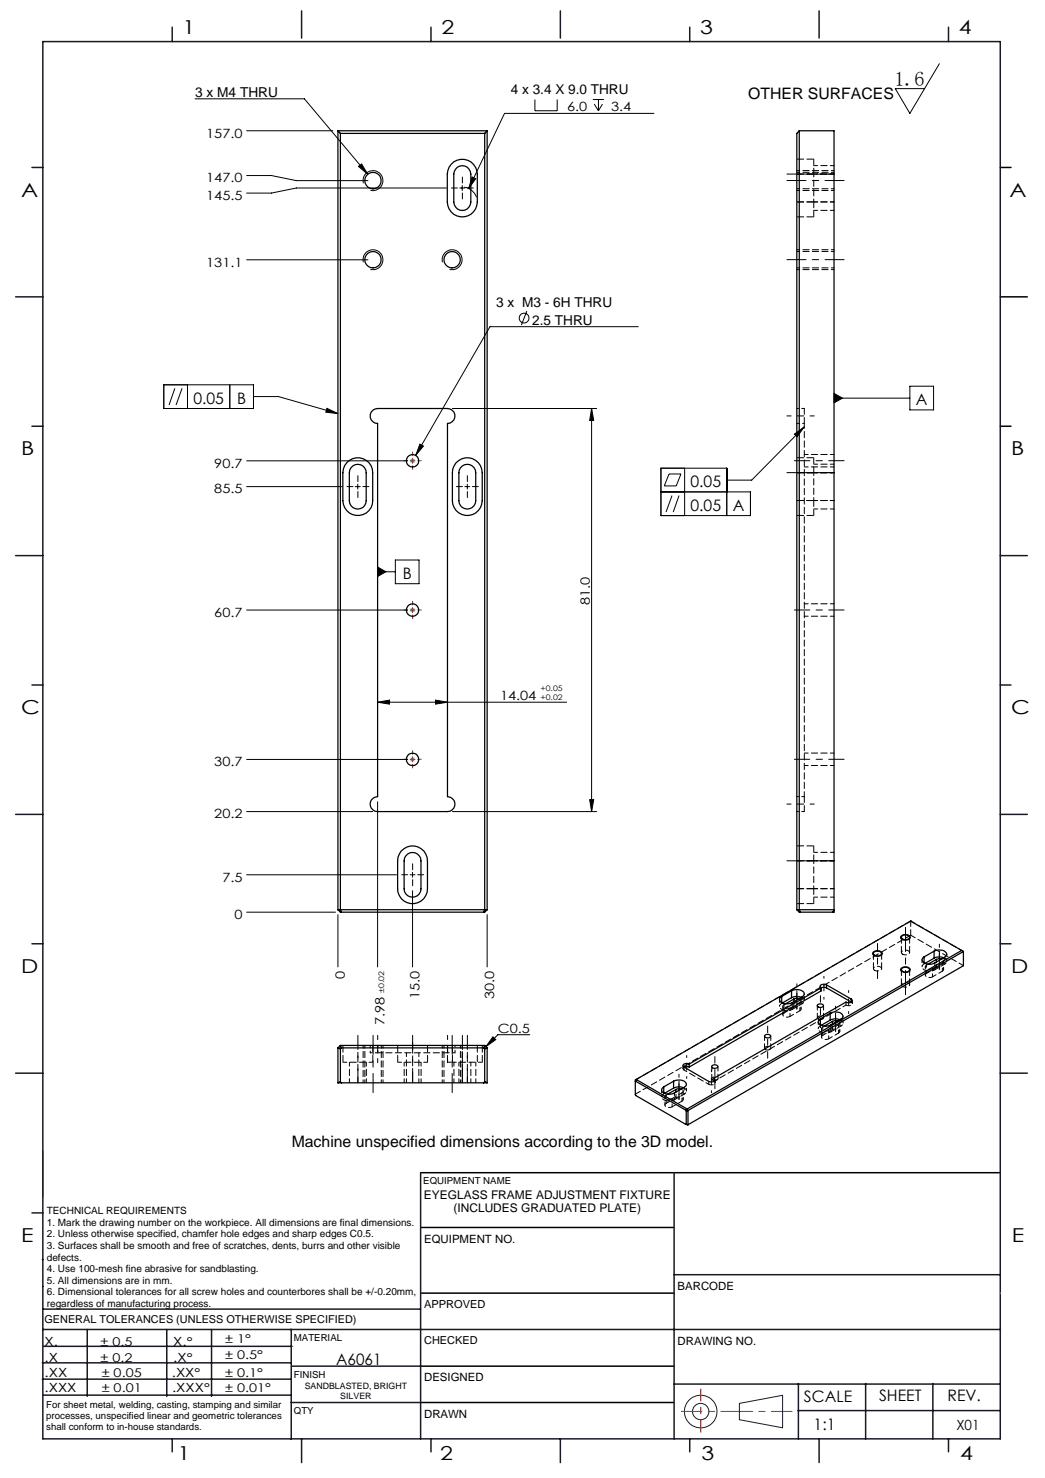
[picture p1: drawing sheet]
<svg xmlns="http://www.w3.org/2000/svg" width="210mm" height="297mm" viewBox="0 0 210 297" stroke-linecap="round" stroke-linejoin="round" font-family="sans-serif">
<g fill="none" stroke="#191924" stroke-width=".2">
<path d="M8.6 231.2v9.4M148.6 282l8.7-1.6v6.5l-8.7-1.6z"/>
<circle cx="140.8" cy="283.7" r="3.3"/>
<circle cx="140.8" cy="283.7" r="1.64"/>
</g>
<path d="M201 33.7h2.2M201 59.7h5.4M201 85.7h2.2M84.5 235.7h116.5M84.6 259.9h50.9M84.6 246.7h50.9M84.6 274.5h50.9M84.5 281.8h51" fill="none" stroke="#000" stroke-width=".3"/>
<path d="M136.9 283.6h22.3" fill="none" stroke="#f00" stroke-width=".2" stroke-dasharray="6.3 1.3 1.3 1.3" stroke-dashoffset="2.2"/>
<path d="M140.8 287.8v-8.7" fill="none" stroke="#f00" stroke-width=".2" stroke-dasharray="6.3 1.3 1.3 1.3" stroke-dashoffset="3.9"/>
<g fill="none" stroke="#191924" stroke-width=".3">
<path d="M8.6 8.4h192.4v280.7h-192.4zM34.6 5.5v2.9M60.6 2.2v5.5M86.6 5.5v2.9M112.6 2.2v5.5M138.6 5.5v2.9M164.6 2.2v5.5M190.6 5.5v2.9M6.4 33.7h2.2M3.1 59.7h5.5M6.4 85.7h2.2M3.1 111.7h5.5"/>
<path d="M201 111.7h5.4M6.4 137.7h2.2M201 137.7h2.2M3.1 163.7h5.5M201 163.7h5.4M6.4 189.6h2.2M201 189.6h2.2M3.1 215.6h5.5M201 215.6h5.4M84.5 235.7v53.4M135.5 235.7v53.4M6.4 243.7h2.2"/>
<path d="M8.5 253.1h.1M8.6 258.5h.1M135.5 256.1h65.5M8.5 277.1h49.9M8.5 273.9h49.9M8.6 267.2h192.4M8.6 263.1h75.9M8.8 270.5h49.9M17.5 267.2v13.4M33.5 267.2v13.4M42.5 267.2v13.4M58.5 267.2v22"/>
<path d="M58.6 274.5h26M135.5 278.1h65.5M160.4 278v11.1M174 278v11.1M187.5 278v11.1M8.8 280.3h49.7M34.6 289.1v2.6M58.5 281.8h26M60.6 289.1v4.8M86.6 289.1v2.6M112.6 289.1v4.8M138.6 289.1v2.6"/>
<path d="M160.4 283.5h40.5M164.6 289.1v4.8M190.6 289.1v2.6"/>
</g>
<path d="M201 259.9h.1" fill="none" stroke="#c0c0c0" stroke-width=".2"/>
<g fill="none" stroke="#000" stroke-width=".2">
<path d="M39.2 19.9h22l12.7 15.1M107.5 20v2.3h4.5v-2.3M119.1 20h2.3M120.3 20v2.3M188.8 12.8l-6 10-2.9-5h5.9M49.6 26.3h17.3M49.6 35.3h4.9l5 1h14.4M72 33.4l.7-.5 1.2 2.1zM73 36.8a2 2 0 0 1 1.8-2.5 2 2 0 0 1 2.2 2.2 2 2 0 0 1-2.6 1.7M89.7 37.8h-30.2l-5 1h-4.9M92.4 37.8h1M92.9 37.3v1"/>
<path d="M93.3 37.6a3.1 3.1 0 0 1 2.4 2M94.9 35.6l.7 .3-1.4 2zM119.4 20.9l.9 1.4M121.1 20.9l-.8 1.4M131.4 22.8h-30l-7.2 15.1M49.6 52.2h24.3M73 52.7a1.99 1.99 0 0 1 1.8-2.5 1.99 1.99 0 0 1 2.1 2.2 1.99 1.99 0 0 1-2.5 1.7M88.9 52.7a1.98 1.98 0 0 1 1.8-2.5 1.98 1.98 0 0 1 2.1 2.2 1.98 1.98 0 0 1-2.5 1.7M32.9 77.3h18v4.8h-18zM35.1 78l-1.1 3.4M36.6 78l-1.2 3.4M37.7 77.3v4.8"/>
<path d="M46.2 77.3v4.8M50.9 79.7h5.1l11.9 3.4M105.9 62.5l-1.1 2.8M128.3 65.6h-29.8l-15 25.9M167.6 79.1l1.7 .9-1.7 1zM182.8 77.6h4.8v4.8h-4.8zM49.6 97.8h19.1M49.6 92.6h32.3M65.7 82.1l2.2 1-2.4-.3zM71.4 97.8h1M71.9 97.3v1M84.4 89.2l.7 .4-1.6 1.9z"/>
<path d="M90.9 82.1h29M93.4 97.8h1M93.9 97.3v1M118.9 82.1l.4 2.4h-.8zM118.9 82.1v81M132.8 98.8h18v4.8h-18v-9.5h13.2v9.5M134.4 95.2h2.4l-.9 2.4h-2.4zM135 99.6l-1.2 3.3M136.5 99.6l-1.2 3.3M137.6 94.1v9.5M159.6 87.2l2-1.4-1.4 2zM161.6 85.8l-10.5 10.7h-5.1"/>
<path d="M167.6 80h15.2M75.9 114.9h3.5M75.9 113.9l1.6 1-1.6 .9zM79.4 112.5h4.8v4.8h-4.8zM49.6 122.6h32.3M49.6 152.6h32.3M75.9 141.1l2.4-.4v.8zM75.9 141.1h38M87.5 140.7l2.4 .4-2.4 .4zM49.6 175.8h30.1M49.6 163.1h25.3M75.9 161.1v33.2"/>
<path d="M82.4 175.8h1M82.9 175.3v1M82.9 179v15.3M90.9 163.1h29M118.5 160.7h.8l-.4 2.4zM49.6 183.3h17.8M67.9 183.8v10.5M97.9 183.8v10.5M175.4 191.3a1.3 1.3 0 0 1 1.9 .3 1.18 1.18 0 0 1-2 .1zM181.1 194.6a1.26 1.26 0 0 1 1.9 .2 1.17 1.17 0 0 1-2.1 .1zM181.1 188.1a1.26 1.26 0 0 1 1.9 .2 1.17 1.17 0 0 1-2.1 .1zM99.1 208.3l.5 .6-2 1.4z"/>
<path d="M106.5 207.9h-6.5l-2.4 2.4"/>
<circle cx="105.3" cy="63.9" r=".98"/>
</g>
<path d="M82.4 92.6h1M82.5 92.2l.8 .8M82.9 92.1v1M83.3 92.2l-.8 .8M82.4 122.6h1M82.5 122.2l.8 .7M82.9 122.1v1M83.3 122.2l-.8 .7M82.4 152.6h1M82.5 152.3l.8 .7M82.9 152.1v1M83.3 152.3l-.8 .7" fill="none" stroke="#808080" stroke-width=".2"/>
<g fill="none" stroke="#000" stroke-width=".2" stroke-dasharray="15.2 1.3 1.3 1.3">
<path d="M91.9 37.8h-1.2M92.9 38.8v1.2M92.9 36.8v-1.2M93.9 37.8h1.2M70.9 97.8h-1.2M71.9 98.8v1.2M71.9 96.8v-1.2M72.9 97.8h1.2M92.9 97.8h-1.2M93.9 98.8v1.2M93.9 96.8v-1.2M94.9 97.8h1.2"/>
<path d="M81.9 175.8h-1.2M82.9 176.8v1.2M82.9 174.8v-1.2M83.9 175.8h1.2M188.8 194.8v-3.7M160.1 202.8v-3.7M167.9 207.3v-3.7M136.4 220.9v-3.6"/>
</g>
<path d="M81.9 92.6h-.7M82.9 91.6v-.8M82.9 93.6v.7M83.9 92.6h.8M81.9 122.6h-.7M82.9 121.6v-.8M82.9 123.6v.7M83.9 122.6h.8M81.9 152.6h-.7M82.9 151.6v-.8M82.9 153.6v.7M83.9 152.6h.8" fill="none" stroke="#808000" stroke-width=".2" stroke-dasharray="15.2 1.3 1.3 1.3"/>
<path d="M82.4 92.6h1M82.9 92.1v1M82.4 122.6h1M82.9 122.1v1M82.4 152.6h1M82.9 152.1v1" fill="none" stroke="#808000" stroke-width=".2"/>
<g fill="none" stroke="#000" stroke-width=".2" stroke-dasharray="1.3 .6" stroke-dashoffset=".7">
<path d="M160.1 38.3h7.5M160.1 37.9h7.5M167.6 34.3h-7.5M167.6 34.6h-7.5M160.1 54.2h7.5M160.1 53.8h7.5M163.5 40.6v-5.6M167.6 50.2h-7.5M167.6 50.5h-7.5M163.5 100.6v-5.6M163.5 178.6v-5.6M185.3 192.9v1.4"/>
<path d="M185.7 193.7a.74 .74 0 0 0-.4 .9 .74 .74 0 0 0 .9 .5h.7l1-.2M187.9 193.5v1.4M189.8 192.4v1.3M190.3 193.1v-1.4M73 210.1v7.5M73.3 210.1v7.5M76.6 217.6v-7.5M77 217.6v-7.5M88.9 210.1v7.5M89.2 210.1v7.5M92.5 217.6v-7.5M92.9 217.6v-7.5"/>
<path d="M133 219v1.4M133.4 219.8a.74 .74 0 0 0-.4 .9 .74 .74 0 0 0 .9 .5l.7 .1 .9-.3M135.5 219.6v1.4M137.5 218.5v1.4M137.9 219.3v-1.4M156.7 200.8v1.4M157.1 201.6a.74 .74 0 0 0-.4 .9 .74 .74 0 0 0 .8 .5l.7 .1 1-.3M159.2 201.5v1.3M161.2 200.3v1.4M161.6 201.1v-1.4M164.4 205.3v1.4M164.9 206.1a.74 .74 0 0 0-.4 .9 .74 .74 0 0 0 .8 .5l.7 .1 1-.3"/>
<path d="M167 205.9v1.4M169 204.8v1.4M169.4 205.6v-1.4"/>
</g>
<path d="M138 216.7v-4.6M143 219.6v-4.6M165.6 200.8v-4.6M170.5 203.7v-4.6" fill="none" stroke="#000" stroke-width=".2" stroke-dasharray="15.2 1.3 1.3 1.3" stroke-dashoffset="14.8"/>
<path d="M160.1 197.7v5.1M188.8 189.7v5.1M136.4 215.9v5M167.9 202.2v5.1" fill="none" stroke="#000" stroke-width=".2" stroke-dasharray="15.2 1.3 1.3 1.3" stroke-dashoffset="14.6"/>
<path d="M182 199.9v-13.6" fill="none" stroke="#000" stroke-width=".2" stroke-dasharray="15.2 1.3 1.3 1.3" stroke-dashoffset="10.4"/>
<path d="M176.3 196.6v-7" fill="none" stroke="#000" stroke-width=".2" stroke-dasharray="15.2 1.3 1.3 1.3" stroke-dashoffset="13.6"/>
<path d="M143.7 218.8v-6.5M154.3 212.6v-6.4M164.9 206.5v-6.4" fill="none" stroke="#000" stroke-width=".2" stroke-dasharray="15.2 1.3 1.3 1.3" stroke-dashoffset="13.9"/>
<path d="M163.6 83.6h-5.5M163.6 161.6h-5.5M75.9 213.6v-5.5M89.9 213.6v-5.5" fill="none" stroke="#000" stroke-width=".2" stroke-dasharray="15.2 1.3 1.3 1.3" stroke-dashoffset="14.4"/>
<path d="M158.1 35h9.5M158.1 95h9.5M158.1 173h9.5M71.9 208.1v9.5M82.9 208.1v9.5M92.9 208.1v9.5M93.9 208.1v9.5" fill="none" stroke="#000" stroke-width=".2" stroke-dasharray="15.2 1.3 1.3 1.3" stroke-dashoffset="12.4"/>
<path d="M82.9 217.6v-8" fill="none" stroke="#000" stroke-width=".2" stroke-dasharray="15.2 1.3 1.3 1.3" stroke-dashoffset="13.1"/>
<path d="M167.6 35h-6.1M167.6 95h-6.1M167.6 173h-6.1M71.9 217.6v-6.1M92.9 217.6v-6.1M93.9 217.6v-6.1" fill="none" stroke="#000" stroke-width=".2" stroke-dasharray="15.2 1.3 1.3 1.3" stroke-dashoffset="14.1"/>
<path d="M169.6 36.3h-11.5M169.6 52.2h-11.5M75 219.6v-11.5M90.9 219.6v-11.5" fill="none" stroke="#000" stroke-width=".2" stroke-dasharray="15.2 1.3 1.3 1.3" stroke-dashoffset="11.4"/>
<path d="M169.6 92.6h-10M169.6 122.6h-10M169.6 152.6h-10" fill="none" stroke="#000" stroke-width=".2" stroke-dasharray="15.2 1.3 1.3 1.3" stroke-dashoffset="12.1"/>
<g fill="#000">
<path d="M94.9 35.6l-.7 2.3 1.4-2zM72 33.4l1.9 1.6-1.2-2.1zM84.4 89.2l-.9 2.3 1.6-1.9zM99.1 208.3l.5 .6-2 1.4z"/>
<path d="M65.7 82.1l2.2 1-2.4-.3zM75.9 113.9l1.6 1-1.6 .9z"/>
<path d="M159.6 87.2l2-1.4-1.4 2zM167.6 79.1l1.7 .9-1.7 1z"/>
<path d="M75.9 141.1l2.4-.4v.8zM87.5 140.7l2.4 .4-2.4 .4z"/>
<path d="M118.5 160.7h.8l-.4 2.4zM118.9 82.1l.4 2.4h-.8z"/>
</g>
<g fill="none" stroke="#000" stroke-width=".25">
<path d="M67.9 26.3l.5 .5M67.9 26.3h30M67.9 26.3v156.5M68.4 26.8h29M68.4 26.8v156l.2 .5M90.7 33a3 3 0 0 1 3.3-.8 3 3 0 0 1 1.9 2.8v5.6a3 3 0 0 1-3 3 3 3 0 0 1-3-3v-5.6l.3-1.4zM91.9 33.6a1.71 1.71 0 0 1 2.7 1.4v5.6a1.71 1.71 0 0 1-1.7 1.7 1.71 1.71 0 0 1-1.7-1.7v-5.6l.1-.5zM97.4 26.8v156l-.2 .5M97.9 26.3l-.5 .5M97.9 26.3v156.5M160.6 26.3h7v157h-7l-.5-.5M160.6 26.3v156.5l.2 .5"/>
<path d="M160.6 26.3l-.5 .5v156M69.7 93a2.99 2.99 0 0 1 3.3-.8 2.99 2.99 0 0 1 1.9 2.8v5.6a3 3 0 0 1-3 3 3 3 0 0 1-3-3v-5.6l.4-1.4zM70.5 94a1.69 1.69 0 0 1 1.9-.6 1.69 1.69 0 0 1 1.2 1.6v5.6a1.69 1.69 0 0 1-1.7 1.7 1.69 1.69 0 0 1-1.7-1.7v-5.6zM74.9 82.4l1-.3h14a1.5 1.5 0 0 1 1.5 1.5 1.5 1.5 0 0 1-1.5 1.5v75a1.5 1.5 0 0 1 1.5 1.5 1.5 1.5 0 0 1-1.5 1.5h-14a1.5 1.5 0 0 1-1.5-1.5 1.5 1.5 0 0 1 1.5-1.5v-75a1.49 1.49 0 0 1-1.4-1 1.49 1.49 0 0 1 .4-1.7zM91.7 93a3 3 0 0 1 3.3-.8 3 3 0 0 1 1.9 2.8v5.6a3 3 0 0 1-3 3 3 3 0 0 1-3-3l.1-6.3zM92.5 94a1.69 1.69 0 0 1 1.9-.6 1.69 1.69 0 0 1 1.2 1.6v5.6a1.69 1.69 0 0 1-1.7 1.7 1.69 1.69 0 0 1-1.7-1.7v-5.6zM80.6 171a3 3 0 0 1 3.4-.8 3 3 0 0 1 1.9 2.8v5.6a3 3 0 0 1-3 3 3 3 0 0 1-3-3v-5.6l.1-.7zM81.9 171.6a1.68 1.68 0 0 1 1.8-.1 1.68 1.68 0 0 1 .9 1.5v5.6a1.69 1.69 0 0 1-1.7 1.7 1.69 1.69 0 0 1-1.7-1.7v-5.6l.1-.5zM67.9 182.8h30M67.9 182.8l.5 .5h29l.5-.5M159.1 199.1a1.99 1.99 0 0 1 2.5 .5l-.1 .4-.3 .3-2 1.2a1.97 1.97 0 0 1-2.5-.5 .65 .65 0 0 1 .4-.8M159.1 199.1l-2 1.1"/>
<path d="M159.1 199.1v1.4M160.1 182.8h7.5l-.2 .5M165 198.5l.3-.1 .8 .1M165 198.5l-26.5 15.3M165 198.5v.6l-26.5 15.3M166.1 197.9l-.5-.1h-.5l-.3 .3 .2 .4M166.1 197.9l5 2.9M166.1 198.5l5 2.9v-.6M166.1 197.9v.6M175.6 191.4a.98 .98 0 0 1 1.5 .3 .98 .98 0 0 1-1.6 0zM181.2 194.6a1.1 1.1 0 0 1 1.6 .2 .79 .79 0 0 1-1.2 .5 .41 .41 0 0 1-.4-.2 .41 .41 0 0 1 0-.5zM181.2 188.1a1.1 1.1 0 0 1 1.6 .2 .79 .79 0 0 1-1.2 .5 .41 .41 0 0 1-.4-.2 .41 .41 0 0 1 0-.5z"/>
<path d="M185.7 192.3v1.2M187.7 191.1a1.72 1.72 0 0 1 2.6 .7l-.5 .6-1.9 1.1a1.71 1.71 0 0 1-2.6-.6l.4-.6M187.7 191.1l-2 1.2M187.7 192.5l-1.8 1.1M187.7 191.1v1.4M188.2 192.8l-1.7 .9M188.2 192.8v.5M189.2 192.7l-.6-.1-.4 .2M189.7 192.5l-1-.2-1 .2M193.3 191l.3 .2M193.3 191l-55.2 31.8M193.3 191l-10.3-5.9-55.2 31.8"/>
<path d="M193.6 191.2l-55.3 32M193.6 191.2v2.9l-55.3 31.9M67.9 210.6v7M67.9 210.6l.5 .2M67.9 217.6h30M68.4 210.8v6.6M68.4 217.4l-.5 .2M68.4 217.4l.2 .2M68.4 210.1l.2 .5M68.4 210.1h29M68.4 210.1l-.5 .5M68.6 210.6l-.2 .2"/>
<path d="M68.6 210.6h28.6M97.2 210.6l.2 .2M97.4 210.8v6.6M97.4 210.1l.5 .5M97.4 210.1l-.2 .5M97.4 217.4l.5 .2M97.4 217.4l-.2 .2M97.9 210.6v7M97.9 210.6l-.5 .2M127.7 217.3l10.1 5.8M127.7 217.3h.1M127.8 216.9l-.1 .4"/>
<path d="M127.8 216.9l10.3 5.9M127.8 216.9l-.1 .1v3.1l10.1 5.9M133.4 218.4v1.2M135.4 217.3a1.97 1.97 0 0 1 2.5 .4 .65 .65 0 0 1-.4 .8l-2 1.1a1.99 1.99 0 0 1-2.5-.4v-.4l.4-.4M135.4 217.3l-2 1.1M135.4 218.6l-1.9 1.1M135.4 217.3v1.3M135.8 218.9l-1.6 1M135.8 218.9v.6M136.9 218.9l-.6-.1-.5 .1M137.3 218.6l-1-.2-.9 .2M137.4 214.4l5 2.9a.7 .7 0 0 0 .8 .2 .7 .7 0 0 0 .4-.7l-.1-.1"/>
<path d="M137.4 214.4l.4-.1 .7 .1M138.5 213.8a.7 .7 0 0 0-.8-.1 .7 .7 0 0 0-.4 .6l.1 .1M138.5 213.8v.6M143.1 214.2a.73 .73 0 0 1 1.2 .2 .65 .65 0 0 1-.7 .3 .65 .65 0 0 1-.5-.5zM143.5 216.7v.6M153.7 208.1a.72 .72 0 0 1 1.2 .1 .76 .76 0 0 1-1.3 0zM157.1 200.2v1.3M159.1 200.5l-1.9 1M159.5 200.8l-1.6 .9M159.5 200.8v.5M160.5 200.7l-.5-.1-.5 .2M161 200.4l-1-.2-.9 .3"/>
<path d="M164.3 202a.77 .77 0 0 1 1.2 .1 .68 .68 0 0 1-.7 .4 .68 .68 0 0 1-.5-.5zM164.9 204.7v1.2M166.8 203.6a1.74 1.74 0 0 1 2.6 .7l-.5 .5-1.9 1.1a1.99 1.99 0 0 1-2.6-.4l.1-.4 .4-.4M166.8 203.6l-1.9 1.1M166.8 205l-1.8 1.1M166.8 203.6v1.4M167.3 205.2l-1.7 1M167.3 205.2v.6M168.3 205.2l-.5-.1-.5 .1M168.8 204.9l-1-.2-1 .3M171.1 200.8l.1 .1a.69 .69 0 0 1-.4 .6 .69 .69 0 0 1-.8-.1l-26.5 15.3M137.8 223.1l.1 .1"/>
<path d="M137.8 226h.5M137.9 225.9l.4 .1M137.9 223.2v2.7M137.9 225.9l-.1 .1M138.1 222.8l.2 .4M138.1 222.8l-.3 .3M138.3 223.2h-.4M138.3 223.2v2.8"/>
<circle cx="75" cy="36.3" r="1.66"/>
<circle cx="75" cy="52.2" r="1.64"/>
<circle cx="90.9" cy="52.2" r="1.64"/>
<circle cx="82.9" cy="92.6" r="1.25"/>
<circle cx="82.9" cy="122.6" r="1.25"/>
<circle cx="82.9" cy="152.6" r="1.25"/>
</g>
<g fill="none" stroke="#000" stroke-width=".2" stroke-dasharray="1.3 .6">
<path d="M164.8 198.2v.6M183 185.1h.1M185.7 193.7l.2-.1M185.7 193.5v.2M186.2 193.9l.3-.2M133.4 219.8l.2-.1M133.4 219.6v.2M137.2 214.1v.6M137.5 215v-.6M142.4 217.9v-.6M143.2 217l-.1-.1a.62 .62 0 0 1 .5-.6 .62 .62 0 0 1 .7 .4l-.1 .2-.3 .2-.7-.1M143.5 217.3h.1"/>
<path d="M143.7 217.6v-.6M153.8 210.9l-.1-.1a.62 .62 0 0 1 .5-.6 .62 .62 0 0 1 .7 .4l-.1 .2-.3 .2-.7-.1M157.1 201.6l.1-.1M157.1 201.5v.1M157.6 201.9l.3-.2M164.4 204.8l-.1-.1a.62 .62 0 0 1 .5-.6 .62 .62 0 0 1 .7 .3l-.1 .3-.3 .2-.7-.1M164.9 206.1l.1-.1M164.9 205.9v.2M165.3 206.4l.4-.2M170 201.4v.6M171.1 201.4h.1M171.3 201.7v-.6"/>
<path d="M127.8 220.1l-.1-.2M133.9 220l.3-.1"/>
</g>
<g fill="none" stroke="#000" stroke-width=".2" stroke-dasharray="1.3 .6" stroke-dashoffset=".5">
<path d="M163.5 35h4.1M167.6 35h-4.1M167.6 33.3h-4.1M163.5 40.6h4.1M163.5 42.3h4.1M161.6 93.8h6M163.5 95h4.1M167.6 95h-4.1M167.6 93.3h-4.1M167.6 91.3h-6M163.5 100.6h4.1M163.5 102.3h4.1"/>
<path d="M161.6 123.8h6M167.6 121.3h-6M161.6 153.8h6M167.6 151.3h-6M163.5 178.6h4.1M163.5 173h4.1M167.6 173h-4.1M167.6 171.3h-4.1M163.5 180.3h4.1M175.8 195a.4 .4 0 0 1-.3-.5 .4 .4 0 0 1 .5-.3l.9 .1a.4 .4 0 0 1 .3 .5 .4 .4 0 0 1-.5 .3l-.9-.1M181.4 198.2a.4 .4 0 0 1-.2-.4 .4 .4 0 0 1 .4-.3l1 .1a.4 .4 0 0 1 .2 .4 .4 .4 0 0 1-.5 .3l-.9-.1M181.4 191.7a.4 .4 0 0 1-.2-.4 .4 .4 0 0 1 .4-.3l1 .1a.4 .4 0 0 1 .2 .4 .4 .4 0 0 1-.5 .3l-.9-.1"/>
<path d="M186.2 193.9a.41 .41 0 0 0-.2 .5 .41 .41 0 0 0 .4 .3l1-.1M187.4 196.3a.93 .93 0 0 1-1.4-.4l.2-.3M188.2 194.5a.93 .93 0 0 1 1.4 .4l-.2 .2M189.4 193.5a.4 .4 0 0 0 .2-.5 .4 .4 0 0 0-.4-.3M68.9 213.5h6M70.2 213.5v4.1M73.6 213.5v4.1M79.9 213.5h6M81.2 213.5v4.1M81.7 211.6v6M84.2 217.6v-6M84.6 213.5v4.1"/>
<path d="M89.9 213.5h1M90.9 213.5h6M91.2 213.5v4.1M92.2 213.5v4.1M94.6 213.5v4.1M95.6 213.5v4.1M137 219.6a.4 .4 0 0 0 .3-.4 .4 .4 0 0 0-.4-.4M157.6 201.9a.41 .41 0 0 0-.3 .5 .41 .41 0 0 0 .5 .3l1-.1M158.8 204.3a.93 .93 0 0 1-1.5-.5l.3-.2M159.5 202.4a.93 .93 0 0 1 1.5 .4l-.3 .3M160.7 201.4a.4 .4 0 0 0 .3-.4 .4 .4 0 0 0-.4-.3M165.3 206.4a.41 .41 0 0 0-.2 .5 .41 .41 0 0 0 .4 .3l1-.1"/>
<path d="M166.5 208.7a.93 .93 0 0 1-1.4-.4l.2-.3M167.3 206.9a.93 .93 0 0 1 1.5 .4l-.3 .3M168.5 205.9a.4 .4 0 0 0 .3-.4 .4 .4 0 0 0-.4-.3M133.9 220a.41 .41 0 0 0-.3 .5 .41 .41 0 0 0 .5 .3l1-.1M135.1 222.4a.93 .93 0 0 1-1.5-.4l.3-.3M135.8 220.6a.93 .93 0 0 1 1.5 .4l-.3 .3"/>
</g>
<g fill="none" stroke="#000" stroke-width=".2" stroke-dasharray="1.3 .6" stroke-dashoffset=".4">
<path d="M68.6 183.3l-.7-.5M97.9 182.8l-.7 .5M165 199.1l-.2-.3 .2-.3M186.2 195.6l2-1.1M187.4 194.6l2-1.1M187.9 194.9l1.9-1.2M189.4 195.1l-2 1.2M67.9 210.6h.7M97.2 210.6h.7M137.5 215l-.3-.2 .3-.4M143 214.3v2.5M144.3 216.8v-2.5"/>
<path d="M153.6 208.2v2.4M154.9 210.6v-2.4M157.6 203.6l1.9-1.2M158.8 202.6l1.9-1.2M159.2 202.8l2-1.1M160.7 203.1l-1.9 1.2M164.2 202.1v2.4M165.3 208l2-1.1M165.5 204.5v-2.4M166.5 207.1l2-1.2M167 207.3l2-1.1M168.5 207.6l-2 1.1"/>
<path d="M133.9 221.7l1.9-1.1M135.1 220.7l1.9-1.1M135.5 221l2-1.1M137 221.3l-1.9 1.1"/>
</g>
<path d="M189.8 193.7a.68 .68 0 0 0 .5-.7 .68 .68 0 0 0-.6-.6M137.5 219.9a.68 .68 0 0 0 .4-.7 .68 .68 0 0 0-.5-.6M143.5 217.3l.2 .2-.1 .3-.4 .2-.8-.1M161.2 201.7a.68 .68 0 0 0 .4-.7 .68 .68 0 0 0-.6-.6M169 206.2a.68 .68 0 0 0 .4-.7 .68 .68 0 0 0-.6-.6M171.1 201.4l.2 .2-.1 .3-.5 .2-.7-.1" fill="none" stroke="#000" stroke-width=".2" stroke-dasharray="1.3 .6" stroke-dashoffset=".9"/>
<g fill="none" stroke="#000" stroke-width=".2" stroke-dasharray="1.3 .6" stroke-dashoffset=".8">
<path d="M160.1 85.1h1.5M161.6 82.1h-1.5M161.6 160.1h-1.5M161.6 163.1h-1.5M185.9 194.3v1.6M186.2 193.9v1.7M187.4 194.6v1.7M189.4 193.5v1.6M189.6 194.8v-1.7M74.4 210.1v1.5M75.9 210.1v1.5M75.9 211.6v-1.5"/>
<path d="M75.9 211.6h-1.5M89.9 211.6v-1.5M91.4 211.6h-1.5M91.4 211.6v-1.5M137 219.6v1.7M157.3 202.2v1.7M157.6 201.9v1.7M158.8 202.6v1.7M160.7 201.4v1.7M161 202.8v-1.7M165.1 206.7v1.7M165.3 206.4v1.6"/>
<path d="M166.5 207.1v1.6M168.5 205.9v1.7M168.8 207.3v-1.7M133.6 220.4v1.7M133.9 220v1.7M135.1 220.7v1.7M137.3 220.9v-1.6"/>
</g>
<path d="M188.2 194.5v-1.2M137.5 215l4.9 2.9M143.5 217.3l26.5-15.3M159.5 202.4v-1.1M167.3 206.9v-1.1M135.8 220.6v-1.2" fill="none" stroke="#000" stroke-width=".2" stroke-dasharray="1.3 .6" stroke-dashoffset=".6"/>
<g fill="none" stroke="#000" stroke-width=".2" stroke-dasharray="1.3 .6" stroke-dashoffset=".1">
<path d="M163.5 35v-3M163.5 43.6v-3M161.6 82.1v3M163.5 95v-3M163.5 103.6v-3M161.6 160.1v3M163.5 173v-3M163.5 181.6v-3M175.5 191.6v3M177.2 194.6v-3M181.1 194.8v3.1M181.1 188.3v3.1"/>
<path d="M182.8 197.9v-3.1M182.8 191.4v-3.1M183 187.9l-55.3 32M127.7 217l55.3-31.9"/>
</g>
<path d="M183 185.1l10.6 6.1M183 185.1v2.8M193.6 194l-10.6-6.1" fill="none" stroke="#000" stroke-width=".2" stroke-dasharray="1.3 .6" stroke-dashoffset=".2"/>
<g fill="none" stroke="#000" stroke-width=".2" stroke-dasharray="1.3 .6" stroke-dashoffset="-.1">
<path d="M160.1 35h3.4M163.5 35h-3.4M163.5 32h-3.4M160.1 40.6h3.4M160.1 43.6h3.4M160.1 95h3.4M163.5 95h-3.4M163.5 92h-3.4M160.1 100.6h3.4M160.1 103.6h3.4M160.1 173h3.4M160.1 178.6h3.4"/>
<path d="M163.5 173h-3.4M163.5 170h-3.4M160.1 181.6h3.4M68.9 210.1v3.4M74.9 210.1v3.4M79.9 210.1v3.4M85.9 210.1v3.4M89.9 210.1v3.4M90.9 210.1v3.4M95.9 210.1v3.4M96.9 210.1v3.4"/>
</g>
<path d="M161.6 160.1v-75M75.9 211.6h14" fill="none" stroke="#000" stroke-width=".2" stroke-dasharray="1.3 .6" stroke-dashoffset=".3"/>
<text font-size="4.1" x="179.7" y="17.2">1.6</text>
<g font-size="3.9">
<text x="36.7" y="6.9">1</text>
<text x="88.7" y="6.9">2</text>
<text x="140.7" y="6.9">3</text>
<text x="192.7" y="6.9">4</text>
<text x="4.2" y="39.5">A</text>
<text x="202.9" y="39.5">A</text>
<text x="4.2" y="91.5">B</text>
<text x="203.2" y="91.5">B</text>
<text x="4.2" y="143.5">C</text>
<text x="203.2" y="143.5">C</text>
<text x="4.2" y="195.5">D</text>
<text x="203.2" y="195.5">D</text>
<text x="4.2" y="249.6">E</text>
<text x="203.3" y="249.6">E</text>
<text x="35.7" y="293.4">1</text>
<text x="88.4" y="293.4">2</text>
<text x="141" y="293.4">3</text>
<text x="193" y="293.4">4</text>
</g>
<g font-size="3.2">
<text x="150.4" y="20">OTHER SURFACES</text>
<text x="38.9" y="81.1">0.05</text>
<text x="47.7" y="81.1">B</text>
<text x="184.1" y="81.4">A</text>
<text x="138.8" y="97.9">0.05</text>
<text x="138.8" y="102.7">0.05</text>
<text x="147.3" y="102.7">A</text>
<text x="80.9" y="116.3">B</text>
<text x="58.6" y="230.4">Machine unspecified dimensions according to the 3D model.</text>
<text x="67.6" y="274.2">A6061</text>
<text x="161.6" y="281.7">SCALE</text>
<text x="176.7" y="281.5">SHEET</text>
<text x="190.4" y="281.5">REV.</text>
<text x="163.5" y="287.3">1:1</text>
</g>
<g font-size="2.8">
<text x="39.2" y="19.5">3 x M4 THRU</text>
<text x="192.2" y="287.3">X01</text>
</g>
<g font-size="2.7">
<text x="102.7" y="18.9">4 x 3.4 X 9.0 THRU</text>
<text x="99.7" y="61.8">3 x M3 - 6H THRU</text>
<text x="107" y="65.3">2.5 THRU</text>
</g>
<g font-size="2.6">
<text x="114" y="22.4">6.0</text>
<text x="122.8" y="22.4">3.4</text>
<text x="41.4" y="27.7">157.0</text>
<text x="41.4" y="36.6">147.0</text>
<text x="41.4" y="40.2">145.5</text>
<text x="41.4" y="53.6">131.1</text>
<text x="43.1" y="94">90.7</text>
<text x="43.1" y="99.2">85.5</text>
<text x="43.1" y="124">60.7</text>
<text x="118.6" y="121.5" transform="rotate(-90 118.6 121.5)">81.0</text>
<text x="100.5" y="140.7">14.04</text>
<text x="43.1" y="154">30.7</text>
<text x="43.1" y="164.5">20.2</text>
<text x="44.7" y="177.2">7.5</text>
<text x="47.1" y="184.7">0</text>
<text x="69.3" y="196.7" transform="rotate(-90 69.3 196.7)">0</text>
<text x="84.3" y="200.8" transform="rotate(-90 84.3 200.8)">15.0</text>
<text x="99.3" y="200.8" transform="rotate(-90 99.3 200.8)">30.0</text>
<text x="77.3" y="206" transform="rotate(-90 77.3 206)">7.98</text>
<text x="100.1" y="207.6">C0.5</text>
</g>
<g font-size="2.5">
<text x="8.9" y="273.6">.X</text>
<text x="8.9" y="270.4">X.</text>
<text x="34.8" y="273.7">.X°</text>
<text x="34.8" y="270.5">X.°</text>
<text x="9" y="276.7">.XX</text>
<text x="9" y="279.7">.XXX</text>
<text x="34.5" y="276.7">.XX°</text>
<text x="34.6" y="279.8">.XXX°</text>
</g>
<g font-size="2.4">
<text x="85.2" y="240.8">EYEGLASS FRAME ADJUSTMENT FIXTURE</text>
<text x="91.1" y="243.6">(INCLUDES GRADUATED PLATE)</text>
<text x="45.2" y="270">± 1°</text>
<text x="20.2" y="270.4">± 0.5</text>
<text x="20.2" y="273.7">± 0.2</text>
<text x="45.2" y="273.2">± 0.5°</text>
<text x="20.4" y="279.7">± 0.01</text>
<text x="20.4" y="276.7">± 0.05</text>
<text x="45.2" y="276.7">± 0.1°</text>
<text x="45.2" y="279.7">± 0.01°</text>
</g>
<g font-size="2.3">
<text x="85.2" y="249.7">EQUIPMENT NO.</text>
<text x="136.2" y="259.2">BARCODE</text>
<text x="136.2" y="270.2">DRAWING NO.</text>
<text x="85.2" y="277.6">DESIGNED</text>
<text x="85.2" y="284.9">DRAWN</text>
</g>
<g font-size="2.2">
<text x="85.2" y="262.8">APPROVED</text>
<text x="8.9" y="265.9">GENERAL TOLERANCES (UNLESS OTHERWISE SPECIFIED)</text>
<text x="85.2" y="270.1">CHECKED</text>
</g>
<g font-size="2">
<text x="9.4" y="244">TECHNICAL REQUIREMENTS</text>
<text x="9.4" y="246.3">1. Mark the drawing number on the workpiece. All dimensions are final dimensions.</text>
<text x="9.4" y="248.6">2. Unless otherwise specified, chamfer hole edges and sharp edges C0.5.</text>
<text x="9.4" y="251">3. Surfaces shall be smooth and free of scratches, dents, burrs and other visible</text>
<text x="9.4" y="253.3">defects.</text>
<text x="9.4" y="255.6">4. Use 100-mesh fine abrasive for sandblasting.</text>
<text x="9.4" y="258">5. All dimensions are in mm.</text>
<text x="9.4" y="260.3">6. Dimensional tolerances for all screw holes and counterbores shall be +/-0.20mm,</text>
<text x="9.4" y="262.6">regardless of manufacturing process.</text>
</g>
<g font-size="1.9">
<text x="85.1" y="238">EQUIPMENT NAME</text>
<text x="59.1" y="269.5">MATERIAL</text>
<text x="59.1" y="276.9">FINISH</text>
<text x="9.3" y="282.9">For sheet metal, welding, casting, stamping and similar</text>
<text x="9.3" y="285.2">processes, unspecified linear and geometric tolerances</text>
<text x="9.3" y="287.4">shall conform to in-house standards.</text>
<text x="59.1" y="284.2">QTY</text>
</g>
<g font-size="1.8">
<text x="61.2" y="279">SANDBLASTED, BRIGHT</text>
<text x="68.4" y="281.1">SILVER</text>
</g>
<g font-size="1.5">
<text x="108.6" y="138.9">+0.05</text>
<text x="108.6" y="140.6">+0.02</text>
<text x="77.2" y="199.5" transform="rotate(-90 77.2 199.5)">±0.02</text>
</g>
</svg>
